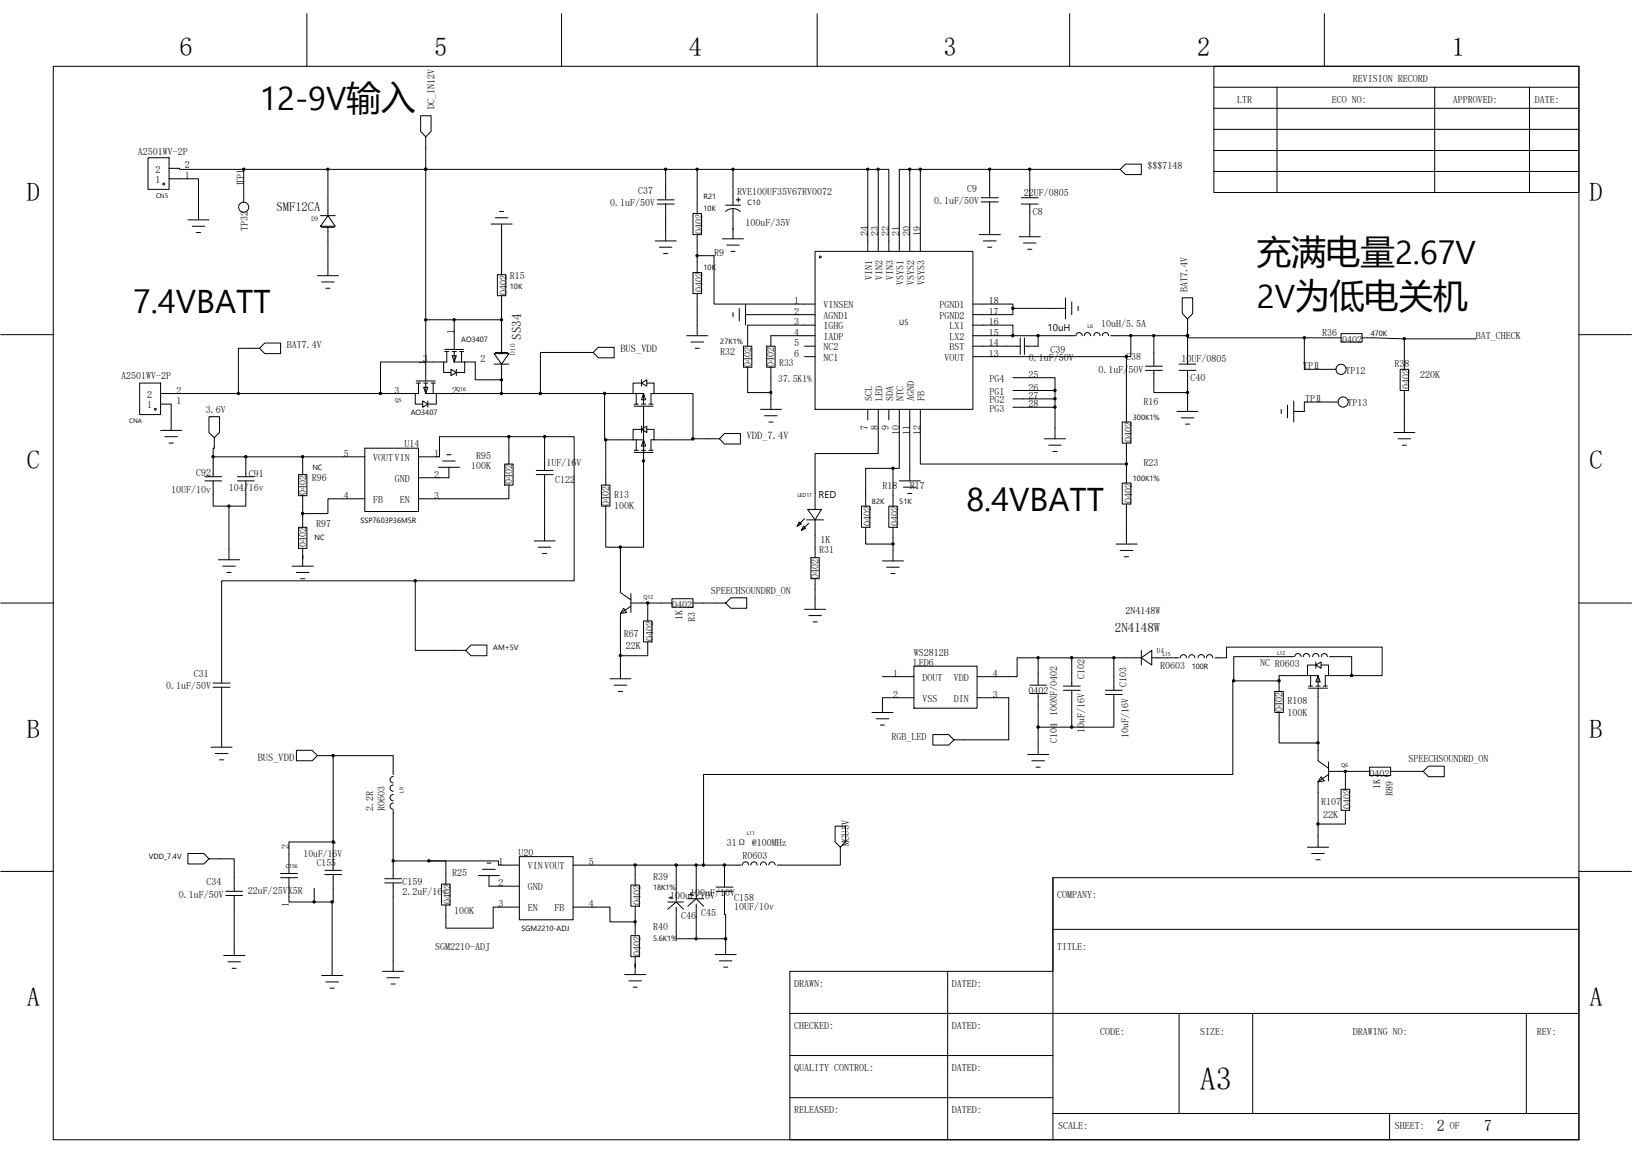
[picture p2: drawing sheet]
<svg xmlns="http://www.w3.org/2000/svg" width="297mm" height="210mm" viewBox="0 0 297 210" stroke-linecap="round" stroke-linejoin="round" font-family="sans-serif">
<g fill="none" stroke="#000" stroke-width=".18">
<path d="M9.7 12.1h277.7v195.3h-277.7zM55.9 2.5v9.6M102.2 2.5v9.6M148.7 2.5v9.6M194.7 2.5v9.6M220.9 15.9h66.5M220.9 19.7h66.5M220.9 12.1h66.5v22.9h-66.5zM232.4 15.9v19.1M241 2.5v9.6M261.1 15.9v19.1M278.4 15.9v19.1"/>
<path d="M26.9 28.7h3.9v5.8h-3.9zM30.8 32.5h5.3v7.5M30.8 30.6h1.9v.2h11.7v5.9M44.4 30.8h15.3M58.3 39.2h2.7M59.7 39.2l1.3 2h-2.7zM77.5 24.9l1-1v-2.8h-1.9v2.8l.9 1v44.4M77.5 30.8h.1M77.5 30.8h-17.8v8.4M77.5 30.8h43.7v5.6M90.1 39.6h2.3M90.9 38.5h.8"/>
<path d="M119.6 36.4h3.1M119.6 37.1h3.1M121.2 37.1v6.7M121.2 30.8h5.7M126.1 38.9h1.6v3.8h-1.6zM126.9 30.8h6.5v6.5M126.9 30.8v8.1M132.1 37.3h2.7M132.1 38.5a1.87 1.87 0 0 1 2.6 0M133.4 38.1v5.4M133.4 30.8h24.5v14.9M134 36.4h.8"/>
<path d="M134.4 36v.7M157.9 30.8h1.9v14.9M159.8 30.8h2v14.9M165.6 30.8h-1.9v14.9M167.5 30.8h-1.9v14.9M178.6 36h3.1M178.6 36.7h3.1M180.1 30.8h-12.6v14.9M180.1 36.7v6M185.9 36h3.1M185.9 37.1h3.1M187.4 30.8h-7.3v5.2"/>
<path d="M187.4 37.1v6M203.9 30.8l.9-.9h2.9v1.9h-2.9l-.9-1h-16.5v5.2M220.9 23.5h66.5M220.9 27.4h66.5M220.9 31.2h66.5M34.2 40h3.8M35 41.2h2.3M35.7 42.3h.8M57.8 50.2h3.8M58.5 51.3h2.3M58.5 41.4h2.3M59.3 52.5h.8"/>
<path d="M59.7 41.2v9M77.5 58.2h5.2v5.4M82.7 58.2h8.6M89.4 40.8h3.8M90.5 50h1.6v3.8h-1.6zM91.3 40.8v9.2M91.3 53.8v10.5M119.2 43.8h3.9M120 45h2.3M120.8 46.1h.7M126.1 49.6h1.6v3.8h-1.6zM126.9 42.7v3.8h3.1v8.8h18.4"/>
<path d="M126.9 53.4v7.7M126.9 46.5v3.1M131.5 43.5h3.8M132.3 44.6h2.3M133 45.7h.8M133.4 56.9v.7M133.4 41.6h.1M134.6 56.1v2.3M135.7 57.3h12.7M135.7 55.3v3.9M148.4 45.7h28.7v28.8h-28.7zM148.4 59.2h-12.3v3.8"/>
<path d="M177.1 55.3h7.3v2h-7.3M177.1 59.2h7.3v1.9h-7.3M178.2 42.7h3.9M179 43.8h2.3M179.7 45h.8M185.5 43.1h3.8M186.3 44.2h2.3M187 45.4h.8M193.9 56.1h-9.5M193.9 54.2v3.8M195.1 54.9v2.4M196.2 55.7v.8"/>
<path d="M216.2 58l-1-1v-2.8h1.9v2.8l-.9 1v8.3M.1 60.9h9.6M25.4 69.7h3.8v5.7h-3.8zM29.2 71.6h40.1M29.2 73.5h2v4.8M29.2 78.3h3.9M30 79.5h2.3M39 79.7l1-1v-2.9h-2v2.9l1 1v1.9h-.2v1.5M47.2 63.4l1-1h2.9v1.9h-2.9l-1-.9h-3.8v8.2M75.8 69.7h.8M75.8 69.3h3.4M76.2 69.7v1.9h-.6v1.9h1.3"/>
<path d="M76.9 73l1 .5-1 .6zM77.1 70.5h.8l-.4 1.1zM77.1 69.7h.8M77.5 69.7v1.9h1.9M77.9 73v1.1M78.5 69.7h.7M78.8 69.7v1.9M79.4 71.6h35.8M79.4 71.6v1.9h-1.5M80.7 65.9h-11.4v5.7h6.3M80.9 63.6h3.5M80.9 64h.8"/>
<path d="M81.3 64v1.9h-.6v1.9h1.4M82.1 67.2l1 .6-1 .5zM82.3 64.7h.8l-.4 1.2zM82.3 64h.8M82.7 64v1.9h1.9M83.1 67.2v1.1M83.6 64h.8M84 64v1.9M84.6 65.9h1.9v3.2h4.8M84.6 65.9v1.9h-1.5M89.9 64.3h2.7l-1.3 2zM89.9 66.3h2.7"/>
<path d="M90.1 64.1h2.3M91.3 66.3v5.3M91.3 69.1h.1M92.6 79.5v4.9M99.1 79.5h5.4v26.2h-28.9M99.1 79.5v6.1M99.1 79.5h-19.1v3.6h-3.8M107.9 64.1l1-.9h2.9v1.9h-2.9l-1-1h-9.5v7.5M110 71.6v8.4h.3v8.3M115.2 71.6h1.9v1.9M115.4 73.9h3.5M115.4 73.5h.8"/>
<path d="M115.8 71.6v1.9M116.8 78.1h-1.6v1.9M116.8 69.7h-1.6v1.9M116.8 78.1l.9-.5v1.1zM116.8 77.6v1.1M116.8 69.7l.9-.6v1.2zM116.8 69.1v1.2M116.8 73.5h.7M117.1 71.6l.4 1.1h-.7zM117.1 73.9v10M117.7 78.1h1.3v1.9h-.5v1.9M117.7 69.7h1.3v1.9h-.5v1.9"/>
<path d="M118.1 73.5h.8M119 71.6h7.1v8.2h4.8l1 1h2.9v-1.9h-2.9l-1 .9M125 61.1h3.8M125.7 62.2h2.4M126.1 79.8v.2h-7.1M126.5 63.4h.8M135.3 63h1.5v3.8h-1.5zM136.1 66.8v4.6h4.2v3.1M138.4 74.5h3.8M139.2 75.6h2.3M139.5 63h1.6v3.8h-1.6zM139.9 76.8h.8"/>
<path d="M140.3 66.8v4.6M146.4 63h2M146.4 64.9h2M148.4 61.1h-8.1v1.9M157.9 74.5v1.9M159.8 74.5v8h-11.4v10.2M161.8 74.5v1.9M163.7 74.5v10.7h-1.2M165.6 74.5v13M167.5 74.5v9.9h37.5v-3.8M177.1 63h8.6M177.1 64.9h27.9"/>
<path d="M184.4 68.7h7.6v2.4M184.4 71.1h7.6v1.5M184.4 72.6h7.6v1.5M184.4 74.1h7.6v5.7M184.4 61.1h4.6M185.7 61.5v3M186.5 61.5v3M190.1 79.8h3.8M195.7 61.1h-6.7v1.9h-2.5M195.8 61.1a.57 .57 0 0 1 .6-.6 .57 .57 0 0 1 .6 .6M197.4 61.1a.57 .57 0 0 1 .5-.6 .57 .57 0 0 1 .6 .6M199.1 61.1a.57 .57 0 0 1 .6-.6 .57 .57 0 0 1 .5 .6"/>
<path d="M200.6 61.1a.57 .57 0 0 1 .6-.6 .57 .57 0 0 1 .6 .6M202.2 61.1h14M204.3 76.8h1.5v3.8h-1.5zM205.8 61.1v3.8h-.8v11.9M208.5 66.6h3.1M208.5 67.4h3.1M210 67.4v4h6.2v3.5M210 61.1v5.5M214.2 74.9h3.9M214.6 66.3h3.1M214.6 67.4h3.1M215 76h2.3"/>
<path d="M215.8 77.2h.7M216.2 61.1v.4h21.2v5.7h5.8M216.2 67.4v4M216.2 61.1h.1M233.2 74.5v.7M234.3 73.7v2.3M235.5 73v3.8M243.5 73.2h-6.1v1.7h-1.9M244.1 61.5h-6.7M244.1 60.7h3.8v1.5h-3.8zM247.9 61.5l7.7 .2h13M253.7 78.7h3.8"/>
<path d="M254.5 79.8h2.2M254.8 67.2h1.6v3.9h-1.6zM255.6 61.7v5.5M255.6 71.1v7.6M287.4 60.9h9.5M30.8 80.6h.7M37.3 86.7h3M37.3 87.5h3M38.8 87.5v4.6h5.9v-4.6M38.8 83.1h16.3M38.8 83.1v3.6M41.7 92.1v9.8"/>
<path d="M43.2 86.7h3.1M43.2 87.5h3.1M44.7 83.1v3.6M54.3 86.4h1.6v3.8h-1.6zM54.3 95.9h1.6v3.9h-1.6zM55.1 83.1v3.3M55.1 90.2v3.3M55.1 99.8v3.2M66.4 81.6h9.8v11.5h-9.8zM66.4 90.8h-6.7v2.7h-4.6v2.4M66.4 83.1h-11.3M79.8 85h3.8"/>
<path d="M80.6 83.9h2.2M81.3 82.7h.8M81.7 85v1.9h-5.5M91.9 84.4h1.5v3.9h-1.5zM92.6 88.3v2.5h-16.4M97.2 98.4h3.9M97.6 86.4h3.1M97.6 85.6h3.1M98 99.6h2.3M99.1 86.4v12M109.5 88.3h1.5v3.8h-1.5zM110.3 92.1v7.5h2.6"/>
<path d="M112.9 99.6v8.2l1.9 1.4M115.2 80h1.9v1.9M115.2 80h-4.9M115.4 82.3h3.5M115.4 81.9h.8M115.8 80v1.9M116.8 81.9h.7M117.1 83.9v15.7h-4.2M117.1 80l.4 1.2h-.7zM117.1 83.9h.1M118.1 81.9h.8M145.5 95l.4 .4-.8 .3z"/>
<path d="M146.2 95.7l.4 .4-.7 .4zM146.4 94.4l-1.3 1.3M146.8 94.6h3.1M147 92.7h2.5l-1.1 1.9zM147.2 95.2l-1.3 1.3M148.4 94.6v6.9M156.8 92.1h1.5v3.8h-1.5zM157.6 92.1v-6.9h4.9v6.9M157.6 95.9v3.1h4.9v3.1M161.8 92.1h1.5v3.8h-1.5zM162.5 95.9v3.1M163.7 87.5h3.8"/>
<path d="M164.4 88.6h2.3M165.2 89.8h.8M190.9 81h2.3M191.6 82.1h.8M203.1 99h3.9M204.3 87.9h1.5v3.8h-1.5zM205 91.7v7.3M205 84.4v3.5M255.2 81h.8M.1 109.7h9.6M39.8 101.9h3.8M40.5 103h2.3"/>
<path d="M41.3 104.2h.8M53.2 103h3.8M54 104.2h2.2M54.7 105.3h.8M75.6 105.7v12.6h9.2l.9 1h2.9v-1.9h-2.9l-.9 .9M75.6 105.7h-35.3v18.6M98.7 100.7h.8M112.9 111.6v7.7M113.5 110.7l.6 .7-1.2 .2zM114.8 109.7h3.1v3.3M114.8 110.3l-1.9 1.3M114.8 108v3.4"/>
<path d="M117.1 113h1.6v3.8h-1.6zM117.9 116.8v2.5h-5v4.2M122.3 109.7h-4.4M122.3 108.9h3.8v1.6h-3.8zM132.1 109.7l.9-.9h2.9v1.9h-2.9l-.9-1h-6M146.4 110.9h3.9M147.2 112h2.3M147.6 101.5h1.5v3.8h-1.5zM148 113.2h.7M148.4 105.3v5.6M160.6 102.1h3.8M161.4 103.2h2.3"/>
<path d="M162.2 104.4h.7M189 119.7h-3.9v3.4h-7.3M189 119.7v5M195.1 119.7v5.1M202.7 119.7v5.9M203.9 100.2h2.3M204.6 101.3h.8M207.7 119.7h-18.7M207.7 118.3v2.7M207.7 119.7l1.9-1.4v2.7zM209.6 119.7h5M214.8 119.7a.55 .55 0 0 1 .6-.6 .55 .55 0 0 1 .5 .6"/>
<path d="M216.4 119.7a.55 .55 0 0 1 .5-.6 .55 .55 0 0 1 .6 .6M218.1 119.7a.57 .57 0 0 1 .5-.6 .57 .57 0 0 1 .6 .6M219.6 119.7a.57 .57 0 0 1 .6-.6 .57 .57 0 0 1 .5 .6M235.5 119.5h-10.9v4.4h8.2M235.7 119.5a.57 .57 0 0 1 .5-.6 .57 .57 0 0 1 .6 .6M237.2 119.5a.57 .57 0 0 1 .6-.6 .57 .57 0 0 1 .6 .6M238.9 119.5a.57 .57 0 0 1 .6-.6 .57 .57 0 0 1 .5 .6M240.5 119.5a.55 .55 0 0 1 .5-.6 .55 .55 0 0 1 .6 .6M242 119.5h4v3.4h5.6v-5.1h-28.4v1.9h-2.1M287.4 109.7h9.5M38.4 136h3.8M38.8 125.1h3.1"/>
<path d="M38.8 124.3h3.1M39.2 137.1h2.3M40 138.3h.7M40.3 125.1v10.9M57.8 137.5l-1-1h-2.8v1.9h2.8l1-.9h2.8M111 123.5h3.8M111.8 124.7h2.3M112.5 125.8h.8M158.7 129.6h3.8M159.5 130.8h2.3M160.2 131.9h.8M160.6 123.1h5.7"/>
<path d="M166.3 127h-5.7v2.6M166.3 121.2h11.5v7.7h-11.5zM177.8 127h5.8v7.6h-10l-.9 1h-2.9v-1.9h2.9l.9 .9M187 137.3h3.9M187.4 124.7h3.1M187.4 126.2h3.1M187.8 138.4h2.3M188.6 139.6h.7M189 126.2v11.1M189 132.3h6.1M193.5 124.8h3.1M193.5 125.6h3.1"/>
<path d="M195.1 125.6v6.7M201.2 125.6h3.1M201.2 126.4h3.1M202.7 126.4v5.9h-7.6M224.6 123.9h-.2v17h-96.3v16.5M232 125.8h1.6v3.8h-1.6zM232.8 123.9h.1M232.8 129.6v5.6h7.1v3.2l1.9 1.4M232.8 123.9v1.9M238 122.9h1.9v1.9M238 122.9h-5.2v1M238.2 124.8h.7"/>
<path d="M238.2 125.2h3.4M238.5 122.9v1.9M239.5 121h-1.5v1.9M239.5 121l1-.5v1.1zM239.5 120.5v1.1M239.5 124.8h.8M239.9 122.9l.4 1.2h-.8zM239.9 125.2v10M240.5 121h1.3v1.9h-.6v1.9M240.8 124.8h.8M241.8 138.6v3.5M246 122.9h-4.2"/>
<path d="M249.3 139.6h3.8v1.5h-3.8zM.1 158.6h9.6M38 156.3l-.9-1h-2.9v1.9h2.9l.9-.9h4.6v5.9M51.1 158.9h3M51.1 159.7h3M52.6 159.7v4.4h4.6v-2.5M59.1 159.1h3.1M59.1 158.4h3.1M60.6 159.1v5h-3.4M60.6 153.2h-8v5.7M60.6 153.2l.4 .2h-.4v5M70 159.9h3.1"/>
<path d="M71.6 146.1a.56 .56 0 0 0-.6 .6 .56 .56 0 0 0 .6 .6M71.6 144.6a.56 .56 0 0 0-.6 .6 .56 .56 0 0 0 .6 .5M71.6 142.9a.56 .56 0 0 0-.6 .5 .56 .56 0 0 0 .6 .6M71.6 141.3a.56 .56 0 0 0-.6 .6 .56 .56 0 0 0 .6 .6M71.6 140.9v-3.4h-11v15.7M71.6 147.4v12.5M71.6 156.7h6.5M78.1 156.7h12.6v.7h3.8M78.1 156.7h3v4.2M87.1 159.3h3.8M87.8 158.2h2.3M88.6 157h.8"/>
<path d="M89 159.3v1.9h5.5M94.5 155.9h9.8v11.5h-9.8zM104.3 157.4h11.3M115.6 157.4h7.5v6.5M115.6 157.4v3.6M123.1 157.4h3.6v6M126.7 157.4h8.2M131.9 157.4v4M135.1 157.4a.57 .57 0 0 1 .6-.6 .57 .57 0 0 1 .6 .6M136.7 157.4a.57 .57 0 0 1 .6-.6 .57 .57 0 0 1 .5 .6M138.4 157.4a.55 .55 0 0 1 .6-.6 .55 .55 0 0 1 .5 .6M139.9 157.4a.57 .57 0 0 1 .6-.6 .57 .57 0 0 1 .6 .6"/>
<path d="M152.9 154.2l-.9-1v-2.9h1.9v2.9l-1 1v3.2h-11.4M191.6 159.7v47.7M238 154.2h3.8M238.7 155.3h2.3M239.5 156.4h.8M239.9 142.3v7.6M240.5 141.3l.5 .8-1.1 .2zM241.8 140.4h3.1v3.2M241.8 140.9l-1.9 1.4M244.1 143.6h1.5v3.8h-1.5zM244.9 147.4v2.5h-5v4.3M244.9 140.4h4.4"/>
<path d="M259 140.4l1-1h2.9v1.9h-2.9l-1-.9h-5.9M287.4 158.6h9.5M40.7 173.9h3.9M41.1 162.9h3.1M41.1 162.2h3.1M41.5 175h2.3M42.2 176.2h.8M42.6 162.9v11M58.5 177.5h3.9M59.3 178.7h2.3M60.1 179.8h.7M60.4 164.1v13.4"/>
<path d="M69.6 176.7h3.9M70 160.7h3.1M70.4 177.9h2.3M71.2 179h.7M71.6 160.7v16M80.4 160.9h1.5v3.8h-1.5zM81.1 164.7v4.2h8.7v-3.8h4.7M104.3 165.1h6.7v2.6h4.6M113.7 177.3h3.8M114.4 178.5h2.4M114.8 161h1.6v3.9h-1.6zM114.8 170.2h1.6v3.9h-1.6z"/>
<path d="M115.2 179.6h.8M115.6 164.9v5.3M115.6 174.1v3.2M121.5 165.4l1.6-1.3 1.3 1.3M121.5 164.1h2.9M121.7 163.4h.6M122.1 163.2v.3M123.1 165.1v5.7h9M125.2 164.9l1.5-1.4 1.4 1.4M125.2 163.5h2.9M125.4 162.8h.6M125.7 162.6v.3"/>
<path d="M126.7 164.5v6.3M130.2 173.7h3.8M130.3 161.4h3.1M130.3 162.2h3.1M130.9 174.8h2.3M131.7 176h.8M131.9 162.2v4.2h.2v4.4M132.1 170.8v2.9M143.8 176.7h47.8v-17h95.8v47.7h-143.6zM172.5 176.7v30.7M191.6 169.1h95.8M143.8 192.1h47.8"/>
<path d="M143.8 199.7h47.8M143.8 184.4h143.6M214.6 184.4v18.2M228 184.4v18.2M277.8 184.4v18.2M191.6 202.6h95.8M252.9 202.6v4.8"/>
<circle cx="29.8" cy="33.5" r=".17"/>
<circle cx="44.4" cy="37.7" r=".92"/>
<circle cx="149.3" cy="46.8" r=".17"/>
<circle cx="28.3" cy="74.5" r=".17"/>
<circle cx="244.1" cy="67.2" r=".93"/>
<circle cx="244.5" cy="73.1" r=".93"/>
</g>
<g fill="#000" stroke="#000" stroke-width=".18">
<path d="M44.2 30.6h.3v.3h-.3z" fill-rule="evenodd"/>
<path d="M59.5 30.6h.3v.3h-.3z" fill-rule="evenodd"/>
<path d="M77.3 30.6h.3v.3h-.3z" fill-rule="evenodd"/>
<path d="M77.3 30.6h.3v.3h-.3z" fill-rule="evenodd"/>
<path d="M121 30.6h.3v.3h-.3z" fill-rule="evenodd"/>
<path d="M126.7 30.6h.3v.3h-.3z" fill-rule="evenodd"/>
<path d="M165.4 30.6h.3v.3h-.3z" fill-rule="evenodd"/>
<path d="M167.3 30.6h.4v.3h-.4z" fill-rule="evenodd"/>
<path d="M187.3 30.6h.3v.3h-.3z" fill-rule="evenodd"/>
<path d="M77.3 58h.3v.3h-.3z" fill-rule="evenodd"/>
<path d="M82.5 58h.3v.3h-.3z" fill-rule="evenodd"/>
<path d="M126.7 46.4h.3v.3h-.3z" fill-rule="evenodd"/>
<path d="M184.2 55.9h.3v.4h-.3z" fill-rule="evenodd"/>
<path d="M43.2 71.4h.3v.3h-.3z" fill-rule="evenodd"/>
<path d="M91.1 71.4h.3v.3h-.3z" fill-rule="evenodd"/>
<path d="M98.2 71.4h.3v.3h-.3z" fill-rule="evenodd"/>
<path d="M99 79.3h.3v.3h-.3z" fill-rule="evenodd"/>
<path d="M109.9 71.4h.3v.3h-.3z" fill-rule="evenodd"/>
<path d="M184.2 60.9h.3v.3h-.3z" fill-rule="evenodd"/>
<path d="M191.8 70.9h.4v.3h-.4z" fill-rule="evenodd"/>
<path d="M191.8 72.4h.4v.3h-.4z" fill-rule="evenodd"/>
<path d="M191.8 73.9h.4v.3h-.4z" fill-rule="evenodd"/>
<path d="M204.9 64.7h.3v.3h-.3z" fill-rule="evenodd"/>
<path d="M205.6 60.9h.3v.3h-.3z" fill-rule="evenodd"/>
<path d="M209.8 60.9h.3v.3h-.3z" fill-rule="evenodd"/>
<path d="M216 71.3h.3v.3h-.3z" fill-rule="evenodd"/>
<path d="M237.2 61.3h.3v.3h-.3z" fill-rule="evenodd"/>
<path d="M255.4 61.5h.3v.3h-.3z" fill-rule="evenodd"/>
<path d="M38.6 82.9h.3v.3h-.3z" fill-rule="evenodd"/>
<path d="M41.5 91.9h.3v.3h-.3z" fill-rule="evenodd"/>
<path d="M44.6 82.9h.3v.3h-.3z" fill-rule="evenodd"/>
<path d="M54.9 93.3h.3v.3h-.3z" fill-rule="evenodd"/>
<path d="M110.1 79.9h.3v.3h-.3z" fill-rule="evenodd"/>
<path d="M117 83.7h.3v.3h-.3z" fill-rule="evenodd"/>
<path d="M162.4 98.8h.3v.3h-.3z" fill-rule="evenodd"/>
<path d="M204.9 84.3h.3v.3h-.3z" fill-rule="evenodd"/>
<path d="M75.4 105.5h.3v.3h-.3z" fill-rule="evenodd"/>
<path d="M112.7 119.1h.4v.3h-.4z" fill-rule="evenodd"/>
<path d="M188.8 119.5h.3v.3h-.3z" fill-rule="evenodd"/>
<path d="M194.9 119.5h.3v.3h-.3z" fill-rule="evenodd"/>
<path d="M60.5 137.3h.3v.3h-.3z" fill-rule="evenodd"/>
<path d="M224.4 123.7h.3v.3h-.3z" fill-rule="evenodd"/>
<path d="M232.6 123.7h.4v.3h-.4z" fill-rule="evenodd"/>
<path d="M239.7 135h.3v.3h-.3z" fill-rule="evenodd"/>
<path d="M71.4 156.5h.3v.3h-.3z" fill-rule="evenodd"/>
<path d="M77.9 156.5h.3v.3h-.3z" fill-rule="evenodd"/>
<path d="M126.5 157.2h.3v.4h-.3z" fill-rule="evenodd"/>
<path d="M244.7 140.2h.3v.3h-.3z" fill-rule="evenodd"/>
<path d="M57 164h.3v.3h-.3z" fill-rule="evenodd"/>
<path d="M60.3 164h.3v.3h-.3z" fill-rule="evenodd"/>
<path d="M131.9 170.7h.3v.3h-.3z" fill-rule="evenodd"/>
<circle cx="133.4" cy="30.8" r=".21"/>
<circle cx="157.9" cy="30.8" r=".21"/>
<circle cx="159.8" cy="30.8" r=".21"/>
<circle cx="180.1" cy="30.8" r=".21"/>
<circle cx="91.3" cy="58.2" r=".21"/>
<circle cx="69.2" cy="71.6" r=".22"/>
<circle cx="91.3" cy="69.1" r=".21"/>
<circle cx="92.6" cy="79.5" r=".22"/>
<circle cx="126.1" cy="79.8" r=".22"/>
<circle cx="140.3" cy="71.4" r=".21"/>
<circle cx="188.9" cy="61.1" r=".22"/>
<circle cx="216.1" cy="61.1" r=".22"/>
<circle cx="55.1" cy="83.1" r=".21"/>
<circle cx="112.9" cy="99.6" r=".22"/>
<circle cx="162.5" cy="85.2" r=".22"/>
<circle cx="117.9" cy="109.7" r=".22"/>
<circle cx="202.7" cy="119.7" r=".21"/>
<circle cx="188.9" cy="132.3" r=".22"/>
<circle cx="195.1" cy="132.3" r=".22"/>
<circle cx="246" cy="122.9" r=".22"/>
<circle cx="60.6" cy="153.2" r=".21"/>
<circle cx="115.6" cy="157.4" r=".22"/>
<circle cx="123.1" cy="157.4" r=".22"/>
<circle cx="128" cy="157.4" r=".22"/>
<circle cx="131.9" cy="157.4" r=".22"/>
<circle cx="239.9" cy="149.9" r=".22"/>
<circle cx="115.6" cy="167.7" r=".22"/>
<circle cx="126.7" cy="170.8" r=".21"/>
</g>
<text font-size="6.3" x="228.8" y="48">充满电量2.67V</text>
<g font-size="6">
<text x="47.2" y="20.1">12-9V输入</text>
<text x="24.3" y="56.9">7.4VBATT</text>
<text x="228.8" y="56.1">2V为低电关机</text>
<text x="175.9" y="93.1">8.4VBATT</text>
</g>
<text font-size="5.8" x="218.4" y="198.4">A3</text>
<g font-size="4.8">
<text x="32.7" y="10.1">6</text>
<text x="79" y="10.1">5</text>
<text x="125.4" y="10.1">4</text>
<text x="171.7" y="10.1">3</text>
<text x="217.9" y="10.1">2</text>
<text x="264.2" y="10.1">1</text>
<text x="4.9" y="36.6">D</text>
<text x="289.3" y="36.6">D</text>
<text x="4.9" y="85.4">C</text>
<text x="289.3" y="85.4">C</text>
<text x="4.9" y="134.2">B</text>
<text x="289.3" y="134.2">B</text>
<text x="4.9" y="183.1">A</text>
<text x="289.3" y="183.1">A</text>
</g>
<g font-size="2.9">
<text x="261.5" y="205.8">2</text>
<text x="270.1" y="205.8">7</text>
</g>
<g font-size="2.4">
<text x="94.8" y="61.8" transform="rotate(-90 94.8 61.8)">SS34</text>
<text x="202.9" y="115.1">2N4148W</text>
</g>
<text font-size="2.3" x="50.3" y="38.5">SMF12CA</text>
<g font-size="1.9">
<text x="112.9" y="64.1">BUS_VDD</text>
<text x="135.9" y="79.8">VDD_7.4V</text>
<text x="46.9" y="138.4">BUS_VDD</text>
<text x="154.6" y="153.9" transform="rotate(-90 154.6 153.9)">MCU5V</text>
</g>
<g font-size="1.8">
<text x="246.2" y="14.9">REVISION RECORD</text>
<text x="79.1" y="19.9" transform="rotate(-90 79.1 19.9)">DC_IN12V</text>
<text x="225.1" y="18.8">LTR</text>
<text x="242.4" y="18.8">ECO NO:</text>
<text x="264.4" y="18.8">APPROVED:</text>
<text x="279.4" y="18.8">DATE:</text>
<text x="25.1" y="28.2">A2501WV-2P</text>
<text x="28.3" y="33.3">1</text>
<text x="28.3" y="31.4">2</text>
<text x="33.7" y="32.5">1</text>
<text x="33.7" y="30.6">2</text>
<text x="44.4" y="33.9" transform="rotate(-90 44.4 33.9)">1TP1</text>
<text x="116.1" y="35.2">C37</text>
<text x="134.2" y="35.5">RVE100UF35V67RV0072</text>
<text x="176" y="34.9">C9</text>
<text x="186.3" y="35.6">22UF/0805</text>
<text x="208.9" y="30.8">$$$7148</text>
<text x="111.1" y="37.5">0.1uF/50V</text>
<text x="135.7" y="41.2">100uF/35V</text>
<text x="170" y="37.2">0.1uF/50V</text>
<text x="188" y="39.1">C8</text>
<text x="45.1" y="42.1" transform="rotate(-90 45.1 42.1)">TP32</text>
<text x="127.9" y="42.5" transform="rotate(-90 127.9 42.5)">0402</text>
<text x="130" y="46.5">R9</text>
<text x="157.9" y="42.9" transform="rotate(-90 157.9 42.9)">24</text>
<text x="159.8" y="42.9" transform="rotate(-90 159.8 42.9)">23</text>
<text x="161.8" y="42.9" transform="rotate(-90 161.8 42.9)">22</text>
<text x="163.7" y="42.9" transform="rotate(-90 163.7 42.9)">21</text>
<text x="165.6" y="42.9" transform="rotate(-90 165.6 42.9)">20</text>
<text x="167.5" y="42.9" transform="rotate(-90 167.5 42.9)">19</text>
<text x="92.2" y="53.6" transform="rotate(-90 92.2 53.6)">0402</text>
<text x="92.8" y="50.7">R15</text>
<text x="127.9" y="53.2" transform="rotate(-90 127.9 53.2)">0402</text>
<text x="158.7" y="50.9" transform="rotate(-90 158.7 50.9)">VIN1</text>
<text x="160.6" y="50.9" transform="rotate(-90 160.6 50.9)">VIN2</text>
<text x="162.6" y="50.9" transform="rotate(-90 162.6 50.9)">VIN3</text>
<text x="164.5" y="51.8" transform="rotate(-90 164.5 51.8)">VSYS1</text>
<text x="166.4" y="51.8" transform="rotate(-90 166.4 51.8)">VSYS2</text>
<text x="168.3" y="51.8" transform="rotate(-90 168.3 51.8)">VSYS3</text>
<text x="216.2" y="53" transform="rotate(-90 216.2 53)">BAT7.4V</text>
<text x="144.6" y="55.3">1</text>
<text x="144.6" y="57.3">2</text>
<text x="144.6" y="59.2">3</text>
<text x="149.9" y="56.1">VINSEN</text>
<text x="149.9" y="58">AGND1</text>
<text x="149.9" y="59.9">IGHG</text>
<text x="171" y="58">PGND2</text>
<text x="171" y="56.1">PGND1</text>
<text x="172.8" y="59.9">LX1</text>
<text x="180" y="59.2">16</text>
<text x="180" y="57.3">17</text>
<text x="180" y="55.3">18</text>
<text x="200.4" y="59.5">10uH/5.5A</text>
<text x="52.2" y="63.4">BAT7.4V</text>
<text x="77" y="65.9">3</text>
<text x="82.7" y="60.7" transform="rotate(-90 82.7 60.7)">1</text>
<text x="87.4" y="65.9">2</text>
<text x="131.1" y="64.5">R32</text>
<text x="144.6" y="61.1">4</text>
<text x="144.6" y="63">5</text>
<text x="144.6" y="64.9">6</text>
<text x="149.9" y="61.9">IADP</text>
<text x="149.9" y="63.8">NC2</text>
<text x="149.9" y="65.7">NC1</text>
<text x="171.9" y="65.7">VOUT</text>
<text x="172.8" y="63.8">BST</text>
<text x="172.8" y="61.9">LX2</text>
<text x="180" y="64.9">13</text>
<text x="180" y="63">14</text>
<text x="180" y="61.1">15</text>
<text x="187.3" y="65.7">0.1uF/50V</text>
<text x="190.7" y="60.3">10uH</text>
<text x="191.2" y="64.2">C39</text>
<text x="205" y="65.5">C38</text>
<text x="215" y="65.9">10UF/0805</text>
<text x="240.7" y="61.1">R36</text>
<text x="244.3" y="62.4">0402</text>
<text x="268.6" y="61.7">BAT_CHECK</text>
<text x="22.1" y="69">A2501WV-2P</text>
<text x="32.1" y="71.6">2</text>
<text x="71.8" y="71.6">3</text>
<text x="77.5" y="66.4" transform="rotate(-90 77.5 66.4)">1</text>
<text x="82.3" y="71.6">2</text>
<text x="136.7" y="66.8" transform="rotate(-90 136.7 66.8)">0402</text>
<text x="140.9" y="66.8" transform="rotate(-90 140.9 66.8)">0402</text>
<text x="141.6" y="69.5">37.5K1%</text>
<text x="141.8" y="66.6">R33</text>
<text x="180.1" y="69.5">PG4</text>
<text x="180.1" y="71.8">PG1</text>
<text x="187.2" y="68.7">25</text>
<text x="187.2" y="71.1">26</text>
<text x="199.9" y="67.8">0.1uF/50V</text>
<text x="216.7" y="69.3">C40</text>
<text x="237.2" y="67.2">TP11</text>
<text x="244.9" y="68">TP12</text>
<text x="253.8" y="66.8">R38</text>
<text x="256.5" y="70.8" transform="rotate(-90 256.5 70.8)">0402</text>
<text x="258.5" y="68.8">220K</text>
<text x="26.8" y="74.3">1</text>
<text x="26.8" y="72.4">2</text>
<text x="32.1" y="73.5">1</text>
<text x="37.5" y="75.1">3.6V</text>
<text x="158.7" y="73" transform="rotate(-90 158.7 73)">SCL</text>
<text x="160.6" y="73" transform="rotate(-90 160.6 73)">LED</text>
<text x="162.6" y="73" transform="rotate(-90 162.6 73)">SDA</text>
<text x="164.5" y="73" transform="rotate(-90 164.5 73)">NTC</text>
<text x="166.4" y="73" transform="rotate(-90 166.4 73)">AGND</text>
<text x="168.3" y="73" transform="rotate(-90 168.3 73)">FB</text>
<text x="180.1" y="73.4">PG2</text>
<text x="180.1" y="74.9">PG3</text>
<text x="187.2" y="72.6">27</text>
<text x="187.2" y="74.1">28</text>
<text x="208.1" y="73.7">R16</text>
<text x="237.6" y="73.2">TP11</text>
<text x="245.3" y="73.9">TP13</text>
<text x="62.6" y="83.1">5</text>
<text x="67.9" y="83.9">VOUT VIN</text>
<text x="73.6" y="81.4">U14</text>
<text x="79" y="83.1">1</text>
<text x="86.7" y="83.5">R95</text>
<text x="157.9" y="78.3" transform="rotate(-90 157.9 78.3)">7</text>
<text x="159.8" y="78.3" transform="rotate(-90 159.8 78.3)">8</text>
<text x="161.8" y="78.3" transform="rotate(-90 161.8 78.3)">9</text>
<text x="163.7" y="79.2" transform="rotate(-90 163.7 79.2)">10</text>
<text x="165.6" y="79.2" transform="rotate(-90 165.6 79.2)">11</text>
<text x="167.5" y="79.2" transform="rotate(-90 167.5 79.2)">12</text>
<text x="206" y="80.4" transform="rotate(-90 206 80.4)">0402</text>
<text x="31.1" y="89.6">10UF/10v</text>
<text x="35.7" y="86.6">C92</text>
<text x="41.6" y="89.4">104/16v</text>
<text x="45.3" y="86.7">C91</text>
<text x="56.8" y="87.5">R96</text>
<text x="71.9" y="87.7">GND</text>
<text x="79" y="86.9">2</text>
<text x="85.7" y="85.4">100K</text>
<text x="93.2" y="88.1" transform="rotate(-90 93.2 88.1)">0402</text>
<text x="99.5" y="84.8">1UF/16V</text>
<text x="101" y="87.9">C122</text>
<text x="160.6" y="89">R18</text>
<text x="165.6" y="89">R17</text>
<text x="208.1" y="84.8">R23</text>
<text x="55.7" y="90" transform="rotate(-90 55.7 90)">0402</text>
<text x="57.5" y="95.9">R97</text>
<text x="62.6" y="90.8">4</text>
<text x="67.9" y="91.5">FB</text>
<text x="72.8" y="91.5">EN</text>
<text x="79" y="90.8">3</text>
<text x="110.8" y="92.1" transform="rotate(-90 110.8 92.1)">0402</text>
<text x="111.8" y="90.6">R13</text>
<text x="111.8" y="92.7">100K</text>
<text x="149" y="90.7">RED</text>
<text x="158.5" y="95.7" transform="rotate(-90 158.5 95.7)">0402</text>
<text x="163.5" y="95.7" transform="rotate(-90 163.5 95.7)">0402</text>
<text x="206" y="91.5" transform="rotate(-90 206 91.5)">0402</text>
<text x="55.7" y="99.6" transform="rotate(-90 55.7 99.6)">0402</text>
<text x="149.1" y="100.7">R31</text>
<text x="149.3" y="98.8">1K</text>
<text x="148.9" y="105.3" transform="rotate(-90 148.9 105.3)">0402</text>
<text x="122.3" y="110.7">0402</text>
<text x="124.2" y="112.9" transform="rotate(-90 124.2 112.9)">1K</text>
<text x="126.5" y="113.3" transform="rotate(-90 126.5 113.3)">R3</text>
<text x="129.4" y="108">SPEECHSOUNDRD_ON</text>
<text x="204.8" y="111.7">2N4148W</text>
<text x="113.5" y="115.8">R67</text>
<text x="113.9" y="118.1">22K</text>
<text x="118.9" y="116.6" transform="rotate(-90 118.9 116.6)">0402</text>
<text x="166.3" y="119.3">WS2812B</text>
<text x="30.2" y="125.5">0.1uF/50V</text>
<text x="35.3" y="123.2">C31</text>
<text x="162.6" y="123.1">1</text>
<text x="166.3" y="121.2">LED6</text>
<text x="167.9" y="123.9">DOUT</text>
<text x="173.6" y="123.9">VDD</text>
<text x="180.7" y="123.1">4</text>
<text x="197.4" y="123.5" transform="rotate(-90 197.4 123.5)">C102</text>
<text x="205" y="125.1" transform="rotate(-90 205 125.1)">C103</text>
<text x="211.2" y="121.6">R0603</text>
<text x="229.4" y="121.2">NC R0603</text>
<text x="162.6" y="127">2</text>
<text x="167.9" y="127.7">VSS</text>
<text x="173.6" y="127.7">DIN</text>
<text x="180.7" y="127">3</text>
<text x="187.2" y="126.4">0402</text>
<text x="233.4" y="129.6" transform="rotate(-90 233.4 129.6)">0402</text>
<text x="234.3" y="128.1">R108</text>
<text x="234.3" y="130.2">100K</text>
<text x="162.3" y="134.6">RGB_LED</text>
<text x="192.4" y="135.2" transform="rotate(-90 192.4 135.2)">C104 100NF/0402</text>
<text x="197.4" y="133.5" transform="rotate(-90 197.4 133.5)">10uF/16V</text>
<text x="205.4" y="134.2" transform="rotate(-90 205.4 134.2)">10uF/16V</text>
<text x="249.3" y="141.3">0402</text>
<text x="251.2" y="143.5" transform="rotate(-90 251.2 143.5)">1K</text>
<text x="256.4" y="138.7">SPEECHSOUNDRD_ON</text>
<text x="67.9" y="147.6" transform="rotate(-90 67.9 147.6)">2.2R</text>
<text x="70.1" y="147.6" transform="rotate(-90 70.1 147.6)">R0603</text>
<text x="240.4" y="146.5">R107</text>
<text x="240.8" y="148.8">22K</text>
<text x="245.8" y="147.3" transform="rotate(-90 245.8 147.3)">0402</text>
<text x="253.5" y="144.8" transform="rotate(-90 253.5 144.8)">R89</text>
<text x="52.6" y="154.5" transform="rotate(-90 52.6 154.5)">2</text>
<text x="55.3" y="155.9">10uF/16V</text>
<text x="94.4" y="155.7">U20</text>
<text x="132.3" y="154">31Ω @100MHz</text>
<text x="37.6" y="161.1">C34</text>
<text x="57.7" y="157.6">C155</text>
<text x="73.3" y="161">C159</text>
<text x="82.3" y="159.3">R25</text>
<text x="90.8" y="157.4">1</text>
<text x="90.8" y="161.2">2</text>
<text x="96.1" y="158.2">VIN VOUT</text>
<text x="107.2" y="157.4">5</text>
<text x="118.9" y="160.1">R39</text>
<text x="135.1" y="156.3">R0603</text>
<text x="32.5" y="163.4">0.1uF/50V</text>
<text x="45.1" y="162.6">22uF/25VX5R</text>
<text x="52.6" y="165" transform="rotate(-90 52.6 165)">1</text>
<text x="73.3" y="162.9">2.2uF/16v</text>
<text x="82.1" y="164.5" transform="rotate(-90 82.1 164.5)">0402</text>
<text x="82.7" y="166.2">100K</text>
<text x="90.8" y="165.1">3</text>
<text x="96.1" y="162">GND</text>
<text x="96.1" y="165.8">EN</text>
<text x="100.9" y="165.8">FB</text>
<text x="107.2" y="165.1">4</text>
<text x="116.6" y="164.7" transform="rotate(-90 116.6 164.7)">0402</text>
<text x="122" y="163.6">100uF/10V</text>
<text x="124" y="167.2">C46</text>
<text x="125.6" y="163">100uF/10V</text>
<text x="127.6" y="166.6">C45</text>
<text x="133.6" y="163.9">C158</text>
<text x="133.6" y="165.7">10UF/10v</text>
<text x="192.4" y="163.4">COMPANY:</text>
<text x="79.2" y="172.9">SGM2210-ADJ</text>
<text x="116.6" y="173.9" transform="rotate(-90 116.6 173.9)">0402</text>
<text x="118.9" y="169.3">R40</text>
<text x="192.4" y="172.9">TITLE:</text>
<text x="144.5" y="179.6">DRAWN:</text>
<text x="173.2" y="179.6">DATED:</text>
<text x="144.5" y="187.3">CHECKED:</text>
<text x="173.2" y="187.3">DATED:</text>
<text x="200.3" y="188.3">CODE:</text>
<text x="218.4" y="188.3">SIZE:</text>
<text x="246.2" y="188.3">DRAWING NO:</text>
<text x="279.7" y="188.3">REV:</text>
<text x="144.5" y="194.9">QUALITY CONTROL:</text>
<text x="173.2" y="194.9">DATED:</text>
<text x="144.5" y="202.6">RELEASED:</text>
<text x="173.2" y="202.6">DATED:</text>
<text x="192.6" y="205.5">SCALE:</text>
<text x="253.9" y="205.5">SHEET:</text>
<text x="263.9" y="205.5">OF</text>
</g>
<g font-size="1.4">
<text x="128.1" y="36.2">R21</text>
<text x="128.1" y="38.5">10K</text>
<text x="136.1" y="37.3">C10</text>
<text x="92.8" y="52.7">10K</text>
<text x="128.1" y="49.2">10K</text>
<text x="163.7" y="59.2">U5</text>
<text x="83.9" y="62.2">AO3407</text>
<text x="131.1" y="62.6">27K1%</text>
<text x="249.5" y="61.1">470K</text>
<text x="74.8" y="75.4">AO3407</text>
<text x="206.2" y="76.4">300K1%</text>
<text x="56.9" y="85.6">NC</text>
<text x="206.2" y="87.5">100K1%</text>
<text x="65.6" y="95.2">SSP7603P36M5R</text>
<text x="158.7" y="91.7">82K</text>
<text x="163.7" y="91.7">51K</text>
<text x="57.3" y="98.2">NC</text>
<text x="89.8" y="118.3">AM+5V</text>
<text x="216.9" y="121.8">100R</text>
<text x="27.1" y="156.3">VDD_7.4V</text>
<text x="118.9" y="162">18K1%</text>
<text x="94.9" y="169.5">SGM2210-ADJ</text>
<text x="118.9" y="171.2">5.6K1%</text>
</g>
<g font-size="1.3">
<text x="93.7" y="64.5" transform="rotate(-90 93.7 64.5)">D10</text>
<text x="210.6" y="118.9">D4</text>
</g>
<g font-size="1.2">
<text x="28.4" y="36">CN5</text>
<text x="56.7" y="40.2">D9</text>
<text x="23.5" y="77">CNA</text>
</g>
<g font-size="1">
<text x="197.9" y="59.8">L6</text>
<text x="83" y="71.2">Q16</text>
<text x="71.9" y="73.2">Q5</text>
<text x="145.1" y="90.5">LED17</text>
<text x="117.1" y="108.9">Q12</text>
<text x="211.6" y="119.3">L15</text>
<text x="232.4" y="119.1">L12</text>
<text x="244.1" y="139.6">Q6</text>
<text x="73.5" y="144.2" transform="rotate(-90 73.5 144.2)">L9</text>
<text x="135.9" y="151.8">L11</text>
<text x="52" y="157.9">C156</text>
</g>
</svg>
